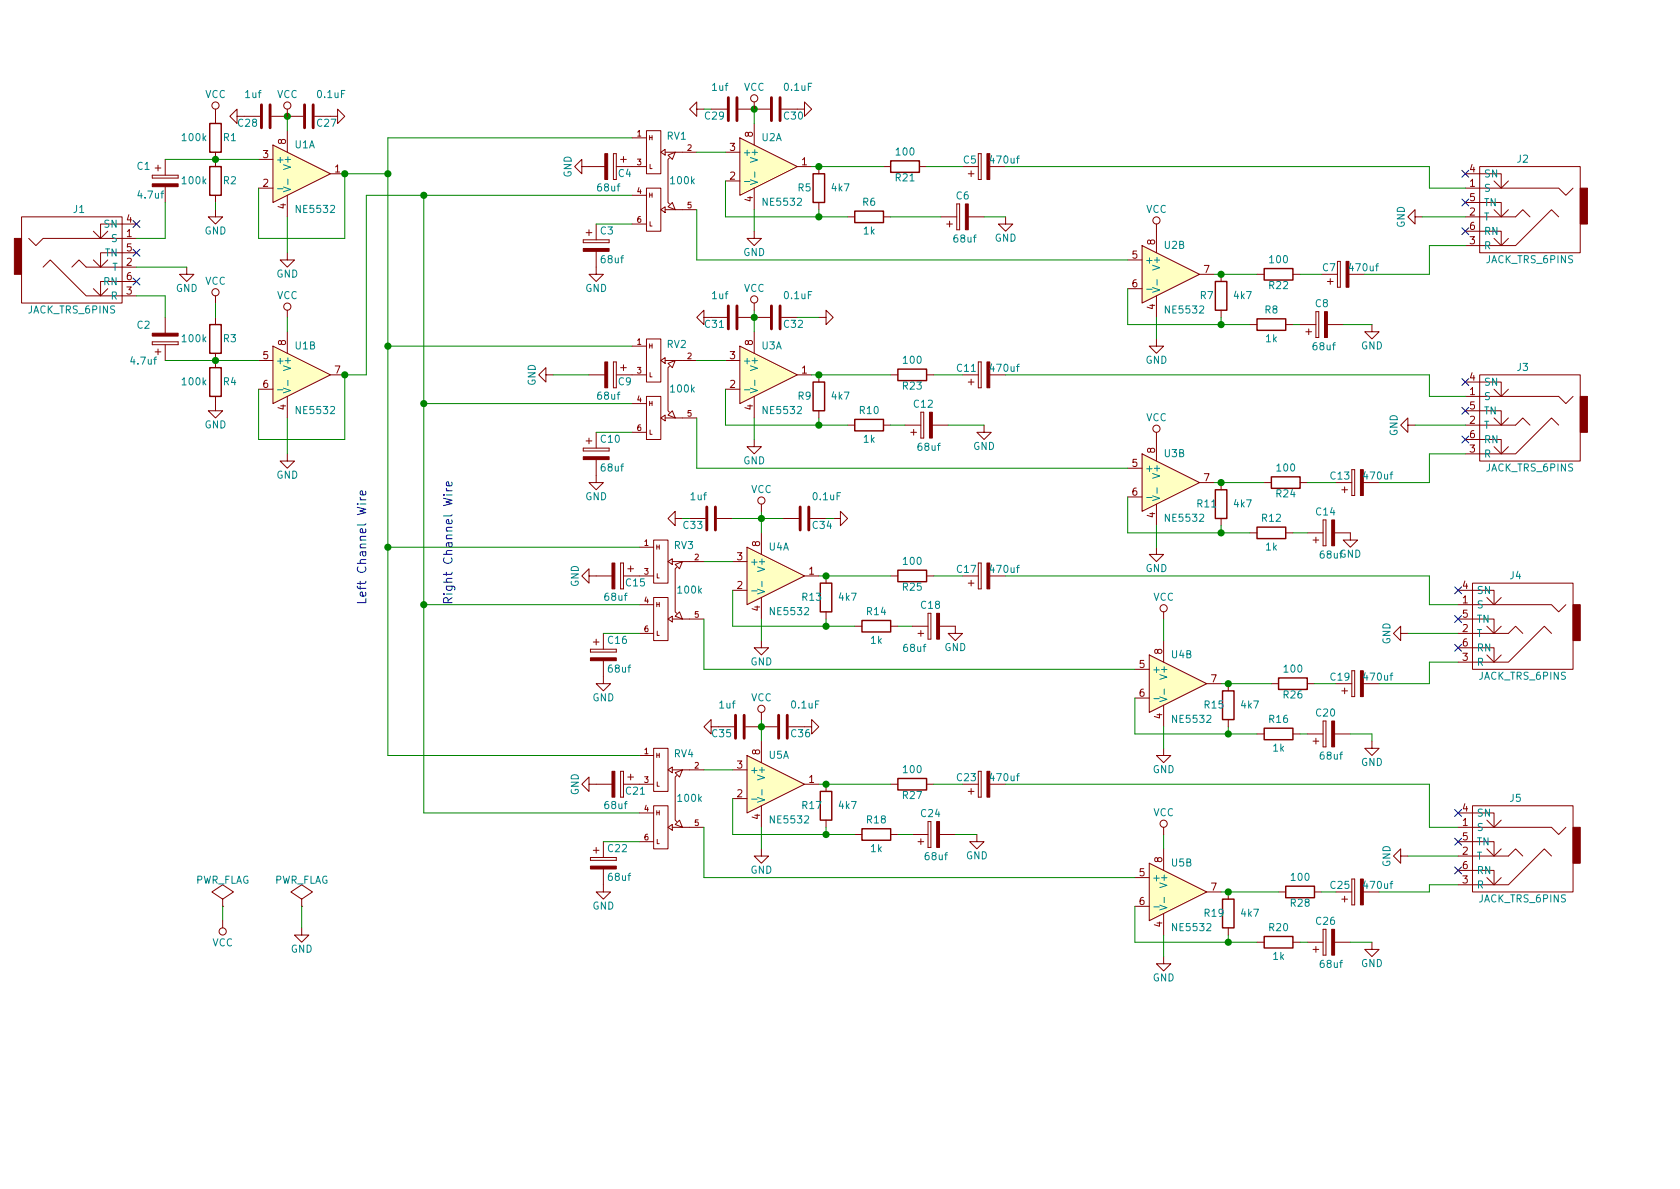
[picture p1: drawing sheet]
<svg xmlns="http://www.w3.org/2000/svg" width="297mm" height="210mm" viewBox="0 0 297 210" stroke-linecap="round" stroke-linejoin="round" font-family="sans-serif">
<g fill="none" stroke="#840000" stroke-width=".18">
<path d="M38.1 19.3v2.5M50.8 19.3v1.3M123.2 19.3v-1.3l-1.3 1.3 1.3 1.3v-1.3h1.3M125.7 19.3h2.8M130.6 19.3h5.5M133.3 18v1.3M141 19.3h1.2v-1.3l1.3 1.3-1.3 1.3v-1.3M3.8 38.3h17.8v15.3h-17.8zM24.1 39.6h-6.3v2.6M26.9 31v.5zM26.9 31.5h4.6zM26.9 31h4.6z"/>
<path d="M27.4 29.7h1M27.9 29.2v1M29.2 28.2v2.8M29.2 33v2.8M31.5 31v.5zM38.1 37.1v1.2h1.3l-1.3 1.3-1.3-1.3h1.3M38.1 26.9v2.6M38.1 34.5v1.3M41.9 20.6v-1.3l-1.3 1.3 1.3 1.2v-1.2h4.1M45.7 28.2h2.6M45.7 33.3h2.6M48 20.6h5.6"/>
<path d="M48.3 25.6l10.1 5.1-10.1 5.1zM50.8 23.1v3.8M50.8 34.5v3.8M58.4 20.6h1.3v-1.3l1.3 1.3-1.3 1.2v-1.2M58.4 30.7h2.6M102.9 29.5v-1.3l-1.3 1.3 1.3 1.2v-1.2h4M105.4 39.6v2.8M108.5 27.2h.5zM108.5 27.2v4.5zM108.5 31.7h.5zM109 27.2v4.5zM109.7 28.2h1"/>
<path d="M110.2 27.7v1M111.8 24.4h2.5M111.8 29.5h2.5M111.8 34.5h2.5M111.8 39.6h2.5M113 25.6h.1M114.3 33.3h2.5v7.6h-2.5zM114.3 23.1h2.5v7.6h-2.5zM116.8 37.1l.8-.5v1zM116.8 26.9l.8-.5v1zM117.6 26.9h5.6M117.6 37.1h5.6"/>
<path d="M118.1 36.6l.8-.8 .5 1.3zM118.1 27.4l1.3-.5-.5 1.3zM118.4 27.9l-.3 .3v7.6l.3 .3M128.3 26.9h2.5M128.3 32h2.5M130.8 24.4l10.2 5.1-10.2 5zM133.3 21.8v3.8M133.3 33.3v3.8M141 29.5h2.5M144.8 29.5v1.2M144.8 35.8v1.3M149.9 38.3h1.2"/>
<path d="M156.2 29.5h1.3M156.2 38.3h1.3M162.6 29.5h1.2M166.4 38.3h2.8M167.4 39.6h1M167.9 39.1v1M169.2 36.1v4.5zM169.2 36.1h.5zM169.7 36.1v4.5zM171.2 30.7h1M171.2 38.3h2.8M171.7 30.2v1"/>
<path d="M173 31.7h.5zM173 27.2v4.5zM173 27.2h.5zM173.5 27.2v4.5zM177.8 38.3v1.3h1.3l-1.3 1.3-1.3-1.3h1.3M204.5 39.6v5.1M250.2 38.3v-1.2l-1.3 1.2 1.3 1.3v-1.3h1.3M259.1 35.8h6.3v2.5M259.1 30.7h6.3v2.6M259.1 33.3h16.5l1.3 1.2 1.2-1.2M259.1 38.3h8.9l1.2-1.2 1.3 1.2M261.6 29.5h17.8v15.2h-17.8z"/>
<path d="M264.2 37.1l1.2 1.2 1.3-1.2M264.2 32l1.2 1.3 1.3-1.3M275.6 38.3l-1.3-1.2-6.3 6.3h-8.9M5.1 42.2l1.2 1.2 1.3-1.2h16.5M7.6 47.2l1.3-1.2 6.3 6.3h8.9M12.7 47.2l1.3-1.2 1.2 1.2h8.9M16.5 51l1.3 1.3 1.2-1.3M16.5 46l1.3 1.2 1.2-1.2M16.5 40.9l1.3 1.3 1.2-1.3M24.1 49.8h-6.3v2.5M24.1 44.7h-6.3v2.5M29.2 56.1v2.8"/>
<path d="M33 47.2v1.3h1.3l-1.3 1.3-1.3-1.3h1.3M38.1 52.3v1.3M38.1 56.1v1.3M50.8 44.7v1.3h1.3l-1.3 1.2-1.3-1.2h1.3M50.8 54.9v1.2M50.8 58.7v3.8M103.1 42.4v.5zM103.1 42.9h4.6zM103.1 42.4h4.6zM103.6 41.1h1M104.1 40.6v1.1M105.4 44.4v4.1h1.3l-1.3 1.3-1.3-1.3h1.3"/>
<path d="M107.7 42.4v.5zM114.3 59.9h2.5v7.7h-2.5zM124.5 56.1v-1.2l-1.3 1.2 1.3 1.3v-1.3h4M130.6 56.1h5.5M133.3 40.9v1.3h1.3l-1.3 1.2-1.2-1.2h1.2M133.3 53.6v1.3M133.3 58.7v3.8M144.8 56.1h1.2v-1.2l1.3 1.2-1.3 1.3v-1.3M169.2 40.6h.5zM199.4 46h2.5M199.4 51h2.5M201.9 43.4l10.2 5.1-10.2 5.1z"/>
<path d="M204.5 59.9v1.3h1.2l-1.2 1.3-1.3-1.3h1.3M204.5 52.3v3.8M212.1 48.5h2.5M215.9 48.5v1.3M215.9 54.9v1.2M221 57.4h1.2M222.2 48.5h1.3M227.3 57.4h1.3M228.6 48.5h1.3M229.9 57.4h2.8M230.9 58.7h1M231.4 58.2v1"/>
<path d="M232.7 59.7h.5zM232.7 55.1v4.6zM232.7 55.1h.5zM233.2 55.1v4.6zM234.7 57.4h2.8M234.7 49.8h1M235.2 49.3v1M236.5 50.8h.5zM236.5 46.2v4.6zM236.5 46.2h.5zM237 46.2v4.6zM242.6 57.4v1.3h1.2l-1.2 1.2-1.3-1.2h1.3"/>
<path d="M259.1 40.9h6.3v2.5M264.2 42.2l1.2 1.2 1.3-1.2M26.9 60.4v.6zM26.9 60.4h4.6zM26.9 61h4.6zM27.4 62.2h1M27.9 61.7v1M29.2 61v2.7M31.5 60.4v.6zM38.1 70.1v2.5h1.3l-1.3 1.3-1.3-1.3h1.3M38.1 62.5v2.5M45.7 63.7h2.6"/>
<path d="M45.7 68.8h2.6M48.3 61.2l10.1 5.1-10.1 5.1zM50.8 70.1v3.8M58.4 66.3h2.6M96.5 66.3v-1.3l-1.3 1.3 1.3 1.3v-1.3h1.3M103.1 79.2v.6zM103.1 79.8h4.6zM103.1 79.2h4.6zM103.6 78h1M104.1 77.5v1M104.1 66.3h2.8M105.4 76.4v2.8"/>
<path d="M107.7 79.2v.6zM108.5 64h.5zM108.5 64v4.6zM108.5 68.6h.5zM109 64v4.6zM109.7 65h1M110.2 64.5v1M111.8 66.3h2.5M111.8 61.2h2.5M111.8 71.4h2.5M111.8 76.4h2.5M113 62.5h.1"/>
<path d="M114.3 70.1h2.5v7.6h-2.5zM116.8 73.9l.8-.5v1zM116.8 63.7l.8-.5v1.1zM117.6 63.7h5.6M117.6 73.9h5.6M118.1 73.4l.8-.8 .5 1.3zM118.1 64.3l1.3-.6-.5 1.3zM118.4 64.8l-.3 .2v7.6l.3 .3M128.3 63.7h2.5M128.3 68.8h2.5M130.8 61.2l10.2 5.1-10.2 5.1zM133.3 77.7v1.3h1.3l-1.3 1.3-1.2-1.3h1.2"/>
<path d="M133.3 70.1v3.8M141 66.3h2.5M144.8 66.3v1.3M144.8 72.6v1.3M149.9 75.2h1.2M156.2 75.2h1.3M157.5 66.3h1.2M160 75.2h2.8M161 76.4h1.1M161.5 75.9v1.1M162.8 77.5h.5zM162.8 72.9v4.6z"/>
<path d="M162.8 72.9h.5zM163.3 72.9v4.6zM163.8 66.3h1.3M164.8 75.2h2.8M170.2 66.3h2.8M171.2 67.6h1M171.7 67.1v1M173 68.6h.5zM173 64v4.6zM173 64h.5zM173.5 64v4.6zM174 75.2v1.2h1.3l-1.3 1.3-1.3-1.3h1.3"/>
<path d="M204.5 76.4v5.1M248.9 75.2v-1.3l-1.3 1.3 1.3 1.2v-1.2h1.3M259.1 77.7h6.3v2.6M259.1 72.6h6.3v2.6M259.1 67.6h6.3v2.5M259.1 70.1h16.5l1.3 1.3 1.2-1.3M259.1 75.2h8.9l1.2-1.3 1.3 1.3M261.6 66.3h17.8v15.2h-17.8zM264.2 79l1.2 1.3 1.3-1.3M264.2 73.9l1.2 1.3 1.3-1.3M264.2 68.8l1.2 1.3 1.3-1.3M275.6 75.2l-1.3-1.3-6.3 6.4h-8.9"/>
<path d="M50.8 80.3v1.2h1.3l-1.3 1.3-1.3-1.3h1.3M105.4 81.3v4h1.3l-1.3 1.3-1.3-1.3h1.3M109.7 99.6h.5zM109.7 99.6v4.5zM110.2 99.6v4.5zM113 96.8h2.6M114.3 98h.1M115.6 95.5h2.5v7.6h-2.5zM118.1 99.3l.8-.5v1zM118.9 99.3h5.6M119.4 99.8l1.2-.5-.5 1.3zM119.4 91.7v-1.3l-1.3 1.3 1.3 1.3v-1.3h1.2"/>
<path d="M121.9 91.7h2.8M126.7 91.7h2.8M129.5 99.3h2.6M132.1 96.8l10.1 5-10.1 5.1zM134.6 89.1v1.3M134.6 94.2v3.8M138.4 91.7h2.8M147.3 91.7h1.3v-1.3l1.3 1.3-1.3 1.3v-1.3M173 99.6v4.5zM173 99.6h.5zM173.5 99.6v4.5zM199.4 82.8h2.5"/>
<path d="M199.4 87.9h2.5M201.9 80.3l10.2 5-10.2 5.1zM204.5 96.8v1.2h1.2l-1.2 1.3-1.3-1.3h1.3M204.5 89.1v3.9M212.1 85.3h2.5M215.9 85.3v1.3M215.9 91.7v1.3M221 94.2h1.2M223.5 85.3h1.3M227.3 94.2h1.3M229.9 85.3h1.2M231.1 94.2h2.8"/>
<path d="M232.2 95.5h1M232.7 95v1M233.9 96.5h.5zM233.9 91.9v4.6zM233.9 91.9h.5zM234.4 91.9v4.6zM236 94.2h2.8v1.3h1.2l-1.2 1.3-1.3-1.3h1.3M237.2 86.6h1.1M237.7 86.1v1M239 87.6h.5zM239 83.1v4.5zM239 83.1h.5z"/>
<path d="M239.5 83.1v4.5zM104.1 101.8v-1.2l-1.2 1.2 1.2 1.3v-1.3h4.1M104.4 114.8v.5zM104.4 115.3h4.6zM104.4 114.8h4.6zM104.9 113.5h1M105.4 113v1M106.7 116.8v4.1h1.2l-1.2 1.3-1.3-1.3h1.3M106.7 112v2.8M109 114.8v.5zM109.7 104.1h.5zM111 100.6h1"/>
<path d="M111.5 100.1v1M113 101.8h2.6M113 106.9h2.6M113 112h2.6M115.6 105.7h2.5v7.6h-2.5zM118.1 109.5l.8-.5v1zM118.9 109.5h5.6M119.4 109l.7-.8 .5 1.3zM119.6 100.3l-.2 .3v7.6l.2 .3M129.5 104.4h2.6M134.6 113.3v1.2h1.3l-1.3 1.3-1.3-1.3h1.3M134.6 105.7v3.8"/>
<path d="M142.2 101.8h2.6M146 101.8v1.3M146 108.2v1.3M151.1 110.7h1.3M157.5 101.8h1.2M157.5 110.7h1.2M161.3 110.7h2.8M162.3 112h1M162.8 111.5v1M163.8 101.8h1.3M164.1 113h.5zM164.1 108.5v4.5z"/>
<path d="M164.1 108.5h.5zM164.6 108.5v4.5zM166.1 110.7h2.8v1.3h1.3l-1.3 1.3-1.3-1.3h1.3M171.2 103.1h1M171.7 102.6v1M173 104.1h.5zM200.7 118.4h2.5M203.2 115.8l10.2 5.1-10.2 5.1zM205.7 108.2v1.3M205.7 113.3v3.8M239 118.6v4.6zM239 118.6h.5z"/>
<path d="M239.5 118.6v4.6zM247.6 112v-1.3l-1.2 1.3 1.2 1.3v-1.3h1.3M257.8 114.5h6.4v2.6M257.8 109.5h6.4v2.5M257.8 104.4h6.4v2.5M257.8 106.9h16.5l1.3 1.3 1.3-1.3M257.8 112h8.9l1.3-1.3 1.2 1.3M260.3 103.1h17.8v15.3h-17.8zM262.9 115.8l1.3 1.3 1.2-1.3M262.9 110.7l1.3 1.3 1.2-1.3M262.9 105.7l1.3 1.2 1.2-1.2M274.3 112l-1.3-1.3-6.3 6.4h-8.9"/>
<path d="M104.1 138.7v-1.3l-1.2 1.3 1.2 1.2v-1.2h4.1M109.7 136.4h.5zM109.7 136.4v4.6zM110.2 136.4v4.6zM111 137.4h1M111.5 136.9v1M113 133.6h2.6M113 138.7h2.6M114.3 134.9h.1M115.6 132.3h2.5v7.6h-2.5zM118.1 136.1l.8-.5v1zM118.9 136.1h5.6"/>
<path d="M119.4 136.6l1.2-.5-.5 1.3zM119.6 137.2l-.2 .2v7.6l.2 .3M125.7 128.5v-1.3l-1.2 1.3 1.2 1.3v-1.3h4.1M129.5 136.1h2.6M131.8 128.5h5.6M132.1 133.6l10.1 5.1-10.1 5.1zM134.6 126v1.2M134.6 131.1v3.8M142.2 128.5h1.3v-1.3l1.3 1.3-1.3 1.3v-1.3M142.2 138.7h2.6M146 138.7v1.2M157.5 138.7h1.2"/>
<path d="M163.8 138.7h1.3M171.2 139.9h1M171.7 139.4v1.1M173 136.4v4.6zM173 136.4h.5zM173.5 136.4v4.6zM200.7 123.4h2.5M205.7 132.3v1.3h1.3l-1.3 1.3-1.2-1.3h1.2M205.7 124.7v3.8M213.4 120.9h2.5M217.2 120.9v1.3M217.2 127.2v1.3"/>
<path d="M222.2 129.8h1.3M224.8 120.9h1.3M228.6 129.8h1.3M231.1 129.8h2.8M231.1 120.9h1.3M232.2 131.1h1M232.7 130.6v1M233.9 132.1h.5zM233.9 127.5v4.6zM233.9 127.5h.5zM234.4 127.5v4.6zM236 129.8h2.8"/>
<path d="M237.2 122.2h1.1M237.7 121.7v1M239 123.2h.5zM242.6 131.1v1.2h1.2l-1.2 1.3-1.3-1.3h1.3M39.4 159l1.9-1.3-1.9-1.2-1.9 1.2 1.9 1.3v1.3M53.3 159l1.9-1.3-1.9-1.2-1.9 1.2 1.9 1.3v1.3M104.4 151.6v.5zM104.4 152.1h4.6zM104.4 151.6h4.6zM104.9 150.4h1M105.4 149.9v1M106.7 153.7v4h1.2l-1.2 1.3-1.3-1.3h1.3"/>
<path d="M106.7 148.8v2.8M109 151.6v.5zM109.7 141h.5zM113 143.8h2.6M113 148.8h2.6M115.6 142.5h2.5v7.6h-2.5zM118.1 146.3l.8-.5v1zM118.9 146.3h5.6M119.4 145.8l.7-.8 .5 1.3zM129.5 141.2h2.6M134.6 150.1v1.3h1.3l-1.3 1.2-1.3-1.2h1.3M134.6 142.5v3.8"/>
<path d="M146 145v1.3M151.1 147.6h1.3M157.5 147.6h1.2M161.3 147.6h2.8M162.3 148.8h1M162.8 148.3v1M164.1 149.9h.5zM164.1 145.3v4.6zM164.1 145.3h.5zM164.6 145.3v4.6zM166.1 147.6h2.8M172.7 147.6v1.2h1.3l-1.3 1.3-1.3-1.3h1.3"/>
<path d="M173 141h.5zM200.7 155.2h2.5M203.2 152.6l10.2 5.1-10.2 5.1zM205.7 146.3v1.3M205.7 150.1v3.8M213.4 157.7h2.5M217.2 157.7v1.3M226.1 157.7h1.2M232.4 157.7h1.3M237.2 159h1.1M237.7 158.5v1M239 155.4v4.6z"/>
<path d="M239 155.4h.5zM239.5 155.4v4.6zM247.6 151.4v-1.3l-1.2 1.3 1.2 1.2v-1.2h1.3M257.8 153.9h6.4v2.6M257.8 148.8h6.4v2.6M257.8 143.8h6.4v2.5M257.8 146.3h16.5l1.3 1.3 1.3-1.3M257.8 151.4h8.9l1.3-1.3 1.2 1.3M260.3 142.5h17.8v15.2h-17.8zM262.9 155.2l1.3 1.3 1.2-1.3M262.9 150.1l1.3 1.3 1.2-1.3M262.9 145l1.3 1.3 1.2-1.3"/>
<path d="M274.3 151.4l-1.3-1.3-6.3 6.4h-8.9M39.4 160.3h.1M39.4 162.8v1.3M53.3 160.3h.1M53.3 164.1v1.2h1.3l-1.3 1.3-1.2-1.3h1.2M200.7 160.3h2.5M205.7 169.2v1.2h1.3l-1.3 1.3-1.2-1.3h1.2M205.7 161.5v3.8M217.2 164.1v1.2M222.2 166.6h1.3M228.6 166.6h1.3M231.1 166.6h2.8"/>
<path d="M232.2 167.9h1M232.7 167.4v1M233.9 168.9h.5zM233.9 164.3v4.6zM233.9 164.3h.5zM234.4 164.3v4.6zM236 166.6h2.8M239 160h.5zM242.6 166.6v1.3h1.2l-1.2 1.3-1.3-1.3h1.3"/>
<circle cx="38.1" cy="18.7" r=".63"/>
<circle cx="50.8" cy="18.7" r=".63"/>
<circle cx="133.3" cy="17.4" r=".63"/>
<circle cx="204.5" cy="39" r=".63"/>
<circle cx="38.1" cy="51.7" r=".63"/>
<circle cx="50.8" cy="54.2" r=".63"/>
<circle cx="133.3" cy="53" r=".63"/>
<circle cx="204.5" cy="75.8" r=".63"/>
<circle cx="134.6" cy="88.5" r=".63"/>
<circle cx="205.7" cy="107.6" r=".63"/>
<circle cx="134.6" cy="125.3" r=".63"/>
<circle cx="205.7" cy="145.7" r=".63"/>
<circle cx="39.4" cy="164.7" r=".63"/>
</g>
<g fill="#840000" stroke="#840000" stroke-width=".18">
<path d="M26.9 32.5h4.6v.5h-4.6z"/>
<path d="M26.9 58.9h4.6v.5h-4.6z"/>
<path d="M106.9 27.2h.5v4.5h-.5z"/>
<path d="M103.1 43.9h4.6v.5h-4.6z"/>
<path d="M170.7 36.1h.5v4.5h-.5z"/>
<path d="M174.5 27.2h.5v4.5h-.5z"/>
<path d="M234.2 55.1h.5v4.6h-.5z"/>
<path d="M238 46.2h.5v4.6h-.5z"/>
<path d="M106.9 64h.5v4.6h-.5z"/>
<path d="M103.1 80.8h4.6v.5h-4.6z"/>
<path d="M164.3 72.9h.5v4.6h-.5z"/>
<path d="M174.5 64h.5v4.6h-.5z"/>
<path d="M235.5 91.9h.5v4.6h-.5z"/>
<path d="M240.5 83.1h.5v4.5h-.5z"/>
<path d="M108.2 99.6h.5v4.5h-.5z"/>
<path d="M104.4 116.3h4.6v.5h-4.6z"/>
<path d="M165.6 108.5h.5v4.5h-.5z"/>
<path d="M174.5 99.6h.5v4.5h-.5z"/>
<path d="M235.5 127.5h.5v4.6h-.5z"/>
<path d="M240.5 118.6h.5v4.6h-.5z"/>
<path d="M108.2 136.4h.5v4.6h-.5z"/>
<path d="M104.4 153.2h4.6v.5h-4.6z"/>
<path d="M165.6 145.3h.5v4.6h-.5z"/>
<path d="M174.5 136.4h.5v4.6h-.5z"/>
<path d="M235.5 164.3h.5v4.6h-.5z"/>
<path d="M240.5 155.4h.5v4.6h-.5z"/>
<path d="M279.4 33.3h1.3v6.3h-1.3z"/>
<path d="M279.4 70.1h1.3v6.3h-1.3z"/>
<path d="M278.1 106.9h1.3v6.4h-1.3z"/>
<path d="M278.1 146.3h1.3v6.3h-1.3z"/>
<path d="M2.5 42.2h1.3v6.3h-1.3z"/>
</g>
<g fill="none" stroke="#840000" stroke-width=".25">
<path d="M37.1 21.8h2v5.1h-2zM37.1 29.5h2v5h-2zM143.8 30.7h2v5.1h-2zM151.1 37.3h5.1v2.1h-5.1zM157.5 28.4h5.1v2.1h-5.1zM37.1 57.4h2v5.1h-2zM214.9 49.8h2v5.1h-2zM222.2 56.4h5.1v2h-5.1zM223.5 47.5h5.1v2h-5.1zM37.1 65h2v5.1h-2zM143.8 67.6h2v5h-2zM151.1 74.2h5.1v2h-5.1z"/>
<path d="M158.7 65.3h5.1v2h-5.1zM214.9 86.6h2v5.1h-2zM222.2 93.2h5.1v2h-5.1zM224.8 84.3h5.1v2.1h-5.1zM145 103.1h2.1v5.1h-2.1zM152.4 109.7h5.1v2.1h-5.1zM158.7 100.8h5.1v2.1h-5.1zM226.1 119.9h5v2h-5zM145 139.9h2.1v5.1h-2.1zM158.7 137.7h5.1v2h-5.1zM216.2 122.2h2v5h-2zM223.5 128.8h5.1v2h-5.1z"/>
<path d="M152.4 146.6h5.1v2h-5.1zM216.2 159h2v5.1h-2zM227.3 156.7h5.1v2h-5.1zM223.5 165.6h5.1v2h-5.1z"/>
</g>
<path d="M63.2 89.1h.1M63.7 88l.1 .2 .2 .2M63.7 89.1h1M63.7 88.4h1M64.6 86.9l.1 .4-.2 .2-.7-.1v-.5l.2-.1 .2 .7M78.4 87.5h.2M78.9 86.4l.1 .2 .2 .2M78.9 87.5h1M78.9 86.8h1M79.9 85.3v.4l-.2 .2-.7-.1v-.5l.3-.1 .1 .7" fill="none" stroke="#0000c2" stroke-width=".18"/>
<g fill="#ffffc2" stroke="#ffffc2" stroke-width=".18">
<path d="M130.8 24.4l10.2 5.1-10.2 5z"/>
<path d="M48.3 25.6l10.1 5.1-10.1 5.1z"/>
<path d="M48.3 61.2l10.1 5.1-10.1 5.1z"/>
<path d="M130.8 61.2l10.2 5.1-10.2 5.1z"/>
<path d="M201.9 43.4l10.2 5.1-10.2 5.1z"/>
<path d="M201.9 80.3l10.2 5-10.2 5.1z"/>
<path d="M132.1 96.8l10.1 5-10.1 5.1z"/>
<path d="M132.1 133.6l10.1 5.1-10.1 5.1z"/>
<path d="M203.2 152.6l10.2 5.1-10.2 5.1z"/>
<path d="M203.2 115.8l10.2 5.1-10.2 5.1z"/>
</g>
<g fill="none" stroke="#008484" stroke-width=".18">
<path d="M49.1 33.4h.9M50.1 33.1l1.3 .4-1.3 .4M50.9 31.7v.9M131.6 32.1h1M132.7 31.8l1.2 .4-1.2 .4M133.5 30.4v1M202.7 51.1h1M203.8 50.8l1.3 .5-1.3 .4M204.6 49.4v1M49.1 68.9h.9M50.1 68.6l1.3 .5-1.3 .4M50.9 67.2v1"/>
<path d="M131.6 68.9h1M132.7 68.6l1.2 .5-1.2 .4M133.5 67.2v1M202.7 88h1M203.8 87.7l1.3 .4-1.3 .4M204.6 86.3v.9M132.9 104.5h1M133.9 104.2l1.3 .4-1.3 .4M134.7 102.8v1M134.7 139.6v1M204 123.5h1M205.1 123.2l1.2 .5-1.2 .4"/>
<path d="M205.8 121.8v1M132.9 141.3h1M133.9 141l1.3 .4-1.3 .5M205.8 158.7v.9M204 160.4h1M205.1 160.1l1.2 .4-1.2 .4"/>
</g>
<g fill="none" stroke="#840000" stroke-width=".51">
<path d="M46.2 18.5v4.1M47.8 18.5v4.1M53.8 18.5v4.1M55.4 18.5v4.1M128.8 17.3v4M130.3 17.3v4M136.4 17.3v4M137.9 17.3v4M128.8 54.1v4.1M130.3 54.1v4.1M136.4 54.1v4.1M137.9 54.1v4.1"/>
<path d="M125 89.7v4M126.5 89.7v4M141.5 89.7v4M143 89.7v4M130 126.5v4.1M131.6 126.5v4.1M137.7 126.5v4.1M139.2 126.5v4.1"/>
</g>
<g fill="none" stroke="#000084" stroke-width=".18">
<path d="M23.5 39l1.2 1.2M24.7 39l-1.2 1.2M258.5 35.2l1.2 1.2M258.5 30.1l1.2 1.2M259.7 35.2l-1.2 1.2M259.7 30.1l-1.2 1.2M23.5 44.1l1.2 1.2M23.5 49.2l1.2 1.2M24.7 44.1l-1.2 1.2M24.7 49.2l-1.2 1.2M258.5 40.3l1.2 1.2M259.7 40.3l-1.2 1.2"/>
<path d="M258.5 66.9l1.2 1.3M258.5 72l1.2 1.2M258.5 77.1l1.2 1.2M259.7 66.9l-1.2 1.3M259.7 72l-1.2 1.2M259.7 77.1l-1.2 1.2M257.2 103.8l1.2 1.2M257.2 108.9l1.2 1.2M257.2 113.9l1.2 1.3M258.4 103.8l-1.2 1.2M258.4 108.9l-1.2 1.2M258.4 113.9l-1.2 1.3"/>
<path d="M257.2 143.1l1.2 1.3M257.2 148.2l1.2 1.2M257.2 153.3l1.2 1.2M258.4 143.1l-1.2 1.3M258.4 148.2l-1.2 1.2M258.4 153.3l-1.2 1.2"/>
</g>
<g fill="none" stroke="#008400" stroke-width=".18">
<path d="M133.3 19.3v2.5M29.2 35.8v6.4h-5.1M29.2 28.2h16.5M38.1 35.8v1.3M50.8 20.6v2.5M50.8 38.3v6.4M68.6 30.7h-7.6v11.5h-15.3v-8.9M74.9 34.5v109.3h38.1M105.4 39.6h6.4M111.8 34.5h-47v31.8h-3.8v11.4h-15.3v-8.9M111.8 24.4h-43.2v109.2h44.4M123.2 26.9h5.1"/>
<path d="M123.2 37.1v8.9h76.2M128.3 32v6.3h21.6M133.3 37.1v3.8M143.5 29.5h12.7M144.8 37.1v1.2M157.5 38.3h8.9M163.8 29.5h6.4M174 38.3h3.8M177.8 29.5h74.9v3.8h6.4M251.5 38.3h7.6M24.1 52.3h5.1v3.8M24.1 47.2h8.9"/>
<path d="M38.1 53.6v2.5M50.8 56.1v2.6M133.3 54.9v3.8M141 56.1h3.8M199.4 51v6.4h21.6M204.5 56.1v3.8M214.6 48.5h7.6M215.9 56.1v1.3M228.6 57.4h1.3M229.9 48.5h3.8M237.5 57.4h5.1M259.1 43.4h-6.4v5.1h-11.4"/>
<path d="M29.2 63.7h16.5M50.8 73.9v6.4M68.6 61.2h43.2M74.9 71.4h36.9M97.8 66.3h6.3M105.4 76.4h6.4M123.2 63.7h5.1M123.2 73.9v8.9h76.2M128.3 68.8v6.4h21.6M133.3 73.9v3.8M143.5 66.3h14M144.8 73.9v1.3"/>
<path d="M157.5 75.2h2.5M165.1 66.3h5.1M167.6 75.2h6.4M177.8 66.3h74.9v3.8h6.4M250.2 75.2h8.9M68.6 96.8h44.4M124.5 99.3h5M129.5 91.7h8.9M134.6 90.4v3.8M199.4 87.9v6.3h21.6M204.5 93v3.8M214.6 85.3h8.9"/>
<path d="M215.9 93v1.2M228.6 94.2h2.5M231.1 85.3h5.1M259.1 80.3h-6.4v5h-8.9M74.9 106.9h38.1M106.7 112h6.3M124.5 109.5v8.9h76.2M129.5 104.4v6.3h21.6M134.6 109.5v3.8M144.8 101.8h12.7M146 109.5v1.2M158.7 110.7h2.6"/>
<path d="M165.1 101.8h5.1M177.8 101.8h74.9v5.1h5.1M205.7 109.5v3.8M248.9 112h8.9M257.8 117.1h-5.1v3.8h-8.9M124.5 136.1h5M134.6 127.2v3.9M144.8 138.7h12.7M165.1 138.7h5.1M177.8 138.7h74.9v7.6h5.1M200.7 123.4v6.4h21.5M205.7 128.5v3.8"/>
<path d="M215.9 120.9h8.9M217.2 128.5v1.3M229.9 129.8h1.2M232.4 120.9h3.8M238.8 129.8h3.8v1.3M106.7 148.8h6.3M124.5 146.3v8.9h76.2M129.5 141.2v6.4h21.6M134.6 146.3v3.8M146 146.3v1.3M158.7 147.6h2.6M168.9 147.6h3.8"/>
<path d="M205.7 147.6v2.5M215.9 157.7h10.2M233.7 157.7h2.5M248.9 151.4h8.9M257.8 156.5h-5.1v1.2h-8.9M39.4 160.3v2.5M53.3 160.3v3.8M200.7 160.3v6.3h21.5M205.7 165.3v3.9M217.2 165.3v1.3M229.9 166.6h1.2M238.8 166.6h3.8"/>
</g>
<g fill="#008400" stroke="#008400" stroke-width=".25">
<circle cx="38.1" cy="28.2" r=".51"/>
<circle cx="38.1" cy="63.7" r=".51"/>
<circle cx="61" cy="30.7" r=".51"/>
<circle cx="61" cy="66.3" r=".51"/>
<circle cx="68.6" cy="30.7" r=".51"/>
<circle cx="74.9" cy="34.5" r=".51"/>
<circle cx="144.8" cy="29.5" r=".51"/>
<circle cx="144.8" cy="38.3" r=".51"/>
<circle cx="215.9" cy="48.5" r=".51"/>
<circle cx="215.9" cy="57.4" r=".51"/>
<circle cx="144.8" cy="66.3" r=".51"/>
<circle cx="144.8" cy="75.2" r=".51"/>
<circle cx="215.9" cy="85.3" r=".51"/>
<circle cx="215.9" cy="94.2" r=".51"/>
<circle cx="68.6" cy="61.2" r=".51"/>
<circle cx="74.9" cy="71.4" r=".51"/>
<circle cx="146.1" cy="101.8" r=".51"/>
<circle cx="146.1" cy="110.7" r=".51"/>
<circle cx="217.2" cy="120.9" r=".51"/>
<circle cx="217.2" cy="129.8" r=".51"/>
<circle cx="146.1" cy="138.7" r=".51"/>
<circle cx="146.1" cy="147.6" r=".51"/>
<circle cx="217.2" cy="157.7" r=".51"/>
<circle cx="217.2" cy="166.6" r=".51"/>
<circle cx="68.6" cy="96.8" r=".51"/>
<circle cx="74.9" cy="106.9" r=".51"/>
<circle cx="50.8" cy="20.6" r=".51"/>
<circle cx="133.4" cy="19.3" r=".51"/>
<circle cx="133.4" cy="56.1" r=".51"/>
<circle cx="134.6" cy="128.5" r=".51"/>
<circle cx="134.6" cy="91.7" r=".51"/>
</g>
<g font-size="2.1" fill="#0000c2">
<text x="64.8" y="106.9" transform="rotate(-90 64.8 106.9)">Left Channel Wire</text>
<text x="80" y="106.9" transform="rotate(-90 80 106.9)">Right Channel Wire</text>
</g>
<g font-size="1.8" fill="#008484">
<text x="36.2" y="17.3">VCC</text>
<text x="43.4" y="17.3">1uf</text>
<text x="48.9" y="17.3">VCC</text>
<text x="56.2" y="17.3">0.1uF</text>
<text x="126" y="16">1uf</text>
<text x="131.5" y="16">VCC</text>
<text x="138.8" y="16">0.1uF</text>
<text x="42.1" y="22.4">C28</text>
<text x="56.1" y="22.4">C27</text>
<text x="138.7" y="21.1">C30</text>
<text x="32.3" y="24.9">100k</text>
<text x="39.5" y="24.9">R1</text>
<text x="48.8" y="28.8">+</text>
<text x="51.4" y="29.6" transform="rotate(-90 51.4 29.6)">V+</text>
<text x="52.1" y="26.2">U1A</text>
<text x="117.9" y="24.7">RV1</text>
<text x="131.3" y="27.6">+</text>
<text x="134" y="28.4" transform="rotate(-90 134 28.4)">V+</text>
<text x="134.7" y="24.9">U2A</text>
<text x="158.5" y="27.5">100</text>
<text x="170.4" y="28.9">C5</text>
<text x="175.3" y="28.9">470uf</text>
<text x="268.3" y="28.7">J2</text>
<text x="24.3" y="30">C1</text>
<text x="24.5" y="35.1">4.7uf</text>
<text x="32.3" y="32.6">100k</text>
<text x="39.5" y="32.6">R2</text>
<text x="101" y="31.4" transform="rotate(-90 101 31.4)">GND</text>
<text x="105.8" y="33.8">68uf</text>
<text x="109.3" y="31.3">C4</text>
<text x="118.7" y="32.6">100k</text>
<text x="141.1" y="33.8">R5</text>
<text x="147.1" y="33.8">4k7</text>
<text x="158.4" y="32">R21</text>
<text x="169.1" y="35.2">C6</text>
<text x="262.4" y="33.9">S</text>
<text x="262.4" y="31.4">SN</text>
<text x="13" y="37.6">J1</text>
<text x="18.4" y="40.3">SN</text>
<text x="36.1" y="41.4">GND</text>
<text x="52.5" y="37.6">NE5532</text>
<text x="106.2" y="41.4">C3</text>
<text x="135.1" y="36.4">NE5532</text>
<text x="152.6" y="36.4">R6</text>
<text x="152.7" y="41.4">1k</text>
<text x="202.6" y="37.6">VCC</text>
<text x="248.4" y="40.3" transform="rotate(-90 248.4 40.3)">GND</text>
<text x="262.4" y="39">T</text>
<text x="262.4" y="36.4">TN</text>
<text x="262.4" y="41.5">RN</text>
<text x="18.5" y="45.3">TN</text>
<text x="19.7" y="42.8">S</text>
<text x="19.7" y="47.9">T</text>
<text x="106.4" y="46.5">68uf</text>
<text x="131.4" y="45.3">GND</text>
<text x="168.8" y="42.9">68uf</text>
<text x="175.8" y="42.7">GND</text>
<text x="202.4" y="46.6">+</text>
<text x="205.1" y="47.4" transform="rotate(-90 205.1 47.4)">V+</text>
<text x="205.9" y="44">U2B</text>
<text x="224.6" y="46.5">100</text>
<text x="233.9" y="47.9">C7</text>
<text x="238.8" y="47.9">470uf</text>
<text x="262.4" y="44.1">R</text>
<text x="262.8" y="46.5">JACK_TRS_6PINS</text>
<text x="18.3" y="50.4">RN</text>
<text x="19.6" y="53">R</text>
<text x="31.1" y="51.6">GND</text>
<text x="36.2" y="50.3">VCC</text>
<text x="48.8" y="49.1">GND</text>
<text x="48.9" y="52.9">VCC</text>
<text x="103.5" y="51.6">GND</text>
<text x="126" y="52.9">1uf</text>
<text x="131.5" y="51.6">VCC</text>
<text x="138.8" y="52.9">0.1uF</text>
<text x="212.2" y="52.9">R7</text>
<text x="218.2" y="52.9">4k7</text>
<text x="224.4" y="51.1">R22</text>
<text x="5" y="55.4">JACK_TRS_6PINS</text>
<text x="24.3" y="58.1">C2</text>
<text x="124.7" y="58">C31</text>
<text x="138.7" y="58">C32</text>
<text x="206.2" y="55.4">NE5532</text>
<text x="223.7" y="55.4">R8</text>
<text x="232.6" y="54.3">C8</text>
<text x="23.3" y="64.5">4.7uf</text>
<text x="32.3" y="60.5">100k</text>
<text x="39.5" y="60.5">R3</text>
<text x="48.8" y="64.4">+</text>
<text x="51.4" y="65.2" transform="rotate(-90 51.4 65.2)">V+</text>
<text x="52.2" y="61.8">U1B</text>
<text x="117.9" y="61.5">RV2</text>
<text x="131.3" y="64.4">+</text>
<text x="134" y="65.2" transform="rotate(-90 134 65.2)">V+</text>
<text x="134.7" y="61.8">U3A</text>
<text x="159.8" y="64.3">100</text>
<text x="169.2" y="65.7">C11</text>
<text x="175.3" y="65.7">470uf</text>
<text x="202.5" y="64.3">GND</text>
<text x="223.8" y="60.5">1k</text>
<text x="232.3" y="61.9">68uf</text>
<text x="240.6" y="61.8">GND</text>
<text x="268.3" y="65.6">J3</text>
<text x="32.3" y="68.1">100k</text>
<text x="39.5" y="68.1">R4</text>
<text x="94.7" y="68.2" transform="rotate(-90 94.7 68.2)">GND</text>
<text x="105.8" y="70.7">68uf</text>
<text x="109.3" y="68.1">C9</text>
<text x="118.7" y="69.4">100k</text>
<text x="141.1" y="70.7">R9</text>
<text x="147.1" y="70.7">4k7</text>
<text x="159.7" y="68.9">R23</text>
<text x="262.4" y="70.7">S</text>
<text x="262.4" y="68.2">SN</text>
<text x="36.1" y="75.7">GND</text>
<text x="52.5" y="73.2">NE5532</text>
<text x="135.1" y="73.2">NE5532</text>
<text x="152" y="73.2">R10</text>
<text x="161.6" y="72.1">C12</text>
<text x="202.6" y="74.5">VCC</text>
<text x="247.1" y="77.1" transform="rotate(-90 247.1 77.1)">GND</text>
<text x="262.4" y="75.8">T</text>
<text x="262.4" y="73.3">TN</text>
<text x="106.3" y="78.3">C10</text>
<text x="106.4" y="83.4">68uf</text>
<text x="131.4" y="82.1">GND</text>
<text x="152.7" y="78.3">1k</text>
<text x="162.4" y="79.7">68uf</text>
<text x="172" y="79.5">GND</text>
<text x="202.4" y="83.4">+</text>
<text x="205.9" y="80.8">U3B</text>
<text x="225.9" y="83.4">100</text>
<text x="262.4" y="80.9">R</text>
<text x="262.4" y="78.4">RN</text>
<text x="262.8" y="83.4">JACK_TRS_6PINS</text>
<text x="48.8" y="84.6">GND</text>
<text x="103.5" y="88.4">GND</text>
<text x="122.1" y="88.4">1uf</text>
<text x="132.8" y="87.2">VCC</text>
<text x="143.8" y="88.4">0.1uF</text>
<text x="205.1" y="84.2" transform="rotate(-90 205.1 84.2)">V+</text>
<text x="211.7" y="89.7">R11</text>
<text x="218.2" y="89.7">4k7</text>
<text x="225.7" y="87.9">R24</text>
<text x="235.3" y="84.8">C13</text>
<text x="241.3" y="84.8">470uf</text>
<text x="206.2" y="92.2">NE5532</text>
<text x="223.2" y="92.2">R12</text>
<text x="232.7" y="91.1">C14</text>
<text x="119.2" y="97.1">RV3</text>
<text x="132.6" y="99.9">+</text>
<text x="135.3" y="100.8" transform="rotate(-90 135.3 100.8)">V+</text>
<text x="135.9" y="97.3">U4A</text>
<text x="159.8" y="99.9">100</text>
<text x="169.2" y="101.3">C17</text>
<text x="175.3" y="101.3">470uf</text>
<text x="202.5" y="101.1">GND</text>
<text x="223.8" y="97.3">1k</text>
<text x="233.5" y="98.7">68ufGND</text>
<text x="102.3" y="103.8" transform="rotate(-90 102.3 103.8)">GND</text>
<text x="107" y="106.2">68uf</text>
<text x="110.7" y="103.7">C15</text>
<text x="120" y="104.9">100k</text>
<text x="141.9" y="106.2">R13</text>
<text x="148.4" y="106.2">4k7</text>
<text x="159.7" y="104.4">R25</text>
<text x="162.9" y="107.6">C18</text>
<text x="203.9" y="106.2">VCC</text>
<text x="261.1" y="107.6">S</text>
<text x="261.1" y="105">SN</text>
<text x="267" y="102.4">J4</text>
<text x="107.5" y="113.8">C16</text>
<text x="136.3" y="108.8">NE5532</text>
<text x="153.3" y="108.8">R14</text>
<text x="154" y="113.8">1k</text>
<text x="245.8" y="114" transform="rotate(-90 245.8 114)">GND</text>
<text x="261.1" y="112.6">T</text>
<text x="261.1" y="110.1">TN</text>
<text x="107.7" y="118.9">68uf</text>
<text x="132.7" y="117.6">GND</text>
<text x="159.9" y="115.3">68uf</text>
<text x="167" y="115.1">GND</text>
<text x="203.7" y="119">+</text>
<text x="206.4" y="119.8" transform="rotate(-90 206.4 119.8)">V+</text>
<text x="207.2" y="116.4">U4B</text>
<text x="227.1" y="118.9">100</text>
<text x="261.1" y="117.7">R</text>
<text x="261.1" y="115.2">RN</text>
<text x="104.7" y="124">GND</text>
<text x="127.2" y="125.3">1uf</text>
<text x="132.8" y="124">VCC</text>
<text x="140" y="125.3">0.1uF</text>
<text x="213" y="125.3">R15</text>
<text x="219.5" y="125.3">4k7</text>
<text x="227" y="123.5">R26</text>
<text x="235.3" y="120.3">C19</text>
<text x="241.3" y="120.3">470uf</text>
<text x="261.5" y="120.2">JACK_TRS_6PINS</text>
<text x="126" y="130.3">C35</text>
<text x="139.9" y="130.3">C36</text>
<text x="207.5" y="127.8">NE5532</text>
<text x="224.4" y="127.8">R16</text>
<text x="232.7" y="126.7">C20</text>
<text x="119.2" y="133.9">RV4</text>
<text x="132.6" y="136.8">+</text>
<text x="135.3" y="137.6" transform="rotate(-90 135.3 137.6)">V+</text>
<text x="135.9" y="134.2">U5A</text>
<text x="159.8" y="136.7">100</text>
<text x="203.8" y="136.7">GND</text>
<text x="225.1" y="132.9">1k</text>
<text x="233.5" y="134.3">68uf</text>
<text x="240.6" y="135.4">GND</text>
<text x="102.3" y="140.6" transform="rotate(-90 102.3 140.6)">GND</text>
<text x="107" y="143">68uf</text>
<text x="110.7" y="140.5">C21</text>
<text x="120" y="141.8">100k</text>
<text x="141.9" y="143">R17</text>
<text x="148.4" y="143">4k7</text>
<text x="159.7" y="141.3">R27</text>
<text x="169.2" y="138.1">C23</text>
<text x="175.3" y="138.1">470uf</text>
<text x="267" y="141.8">J5</text>
<text x="136.3" y="145.6">NE5532</text>
<text x="153.3" y="145.6">R18</text>
<text x="162.9" y="144.5">C24</text>
<text x="203.9" y="144.3">VCC</text>
<text x="261.1" y="146.9">S</text>
<text x="261.1" y="144.4">SN</text>
<text x="261.1" y="149.5">TN</text>
<text x="107.5" y="150.7">C22</text>
<text x="107.7" y="155.7">68uf</text>
<text x="132.7" y="154.5">GND</text>
<text x="154" y="150.7">1k</text>
<text x="163.7" y="152.1">68uf</text>
<text x="170.8" y="151.9">GND</text>
<text x="203.7" y="155.8">+</text>
<text x="207.2" y="153.2">U5B</text>
<text x="228.4" y="155.7">100</text>
<text x="245.8" y="153.3" transform="rotate(-90 245.8 153.3)">GND</text>
<text x="261.1" y="152">T</text>
<text x="261.1" y="154.6">RN</text>
<text x="34.4" y="156.3">PWR_FLAG</text>
<text x="48.4" y="156.3">PWR_FLAG</text>
<text x="104.7" y="160.8">GND</text>
<text x="206.4" y="156.6" transform="rotate(-90 206.4 156.6)">V+</text>
<text x="228.2" y="160.3">R28</text>
<text x="235.3" y="157.2">C25</text>
<text x="241.3" y="157.2">470uf</text>
<text x="261.1" y="157.1">R</text>
<text x="261.5" y="159.6">JACK_TRS_6PINS</text>
<text x="37.5" y="167.3">VCC</text>
<text x="207.5" y="164.6">NE5532</text>
<text x="213" y="162.1">R19</text>
<text x="219.5" y="162.1">4k7</text>
<text x="224.4" y="164.6">R20</text>
<text x="232.7" y="163.5">C26</text>
<text x="51.4" y="168.4">GND</text>
<text x="203.8" y="173.5">GND</text>
<text x="225.1" y="169.7">1k</text>
<text x="233.5" y="171.1">68uf</text>
<text x="240.6" y="171">GND</text>
</g>
<g font-size="1.8" fill="#008400">
<text x="124.7" y="21.1">C29</text>
<text x="120.9" y="93.5">C33</text>
<text x="143.7" y="93.5">C34</text>
</g>
<g font-size="1.8" fill="#840000">
<text x="46.5" y="27.9">3</text>
<text x="50.5" y="25.5" transform="rotate(-90 50.5 25.5)">8</text>
<text x="129.1" y="26.7">3</text>
<text x="133.1" y="24.2" transform="rotate(-90 133.1 24.2)">8</text>
<text x="141.8" y="29.2">1</text>
<text x="46.5" y="33">2</text>
<text x="59.2" y="30.5">1</text>
<text x="129.1" y="31.7">2</text>
<text x="133.1" y="35.7" transform="rotate(-90 133.1 35.7)">4</text>
<text x="259.9" y="33">1</text>
<text x="259.9" y="30.5">4</text>
<text x="259.9" y="35.6">5</text>
<text x="22.4" y="41.9">1</text>
<text x="22.4" y="39.4">4</text>
<text x="50.5" y="36.9" transform="rotate(-90 50.5 36.9)">4</text>
<text x="259.9" y="38.1">2</text>
<text x="259.9" y="40.6">6</text>
<text x="22.4" y="47">2</text>
<text x="22.4" y="44.4">5</text>
<text x="200.2" y="45.7">5</text>
<text x="204.2" y="43.3" transform="rotate(-90 204.2 43.3)">8</text>
<text x="259.9" y="43.2">3</text>
<text x="22.4" y="52.1">3</text>
<text x="22.4" y="49.5">6</text>
<text x="200.2" y="50.8">6</text>
<text x="212.9" y="48.3">7</text>
<text x="204.2" y="54.7" transform="rotate(-90 204.2 54.7)">4</text>
<text x="46.5" y="63.5">5</text>
<text x="50.5" y="61.1" transform="rotate(-90 50.5 61.1)">8</text>
<text x="129.1" y="63.5">3</text>
<text x="133.1" y="61.1" transform="rotate(-90 133.1 61.1)">8</text>
<text x="46.5" y="68.6">6</text>
<text x="59.2" y="66">7</text>
<text x="129.1" y="68.6">2</text>
<text x="141.8" y="66">1</text>
<text x="259.9" y="69.8">1</text>
<text x="259.9" y="67.3">4</text>
<text x="50.5" y="72.5" transform="rotate(-90 50.5 72.5)">4</text>
<text x="133.1" y="72.5" transform="rotate(-90 133.1 72.5)">4</text>
<text x="259.9" y="74.9">2</text>
<text x="259.9" y="72.4">5</text>
<text x="259.9" y="77.5">6</text>
<text x="200.2" y="82.5">5</text>
<text x="204.2" y="80.1" transform="rotate(-90 204.2 80.1)">8</text>
<text x="259.9" y="80">3</text>
<text x="200.2" y="87.6">6</text>
<text x="212.9" y="85.1">7</text>
<text x="204.2" y="91.5" transform="rotate(-90 204.2 91.5)">4</text>
<text x="130.3" y="99.1">3</text>
<text x="134.4" y="96.6" transform="rotate(-90 134.4 96.6)">8</text>
<text x="143" y="101.6">1</text>
<text x="130.3" y="104.1">2</text>
<text x="258.6" y="106.7">1</text>
<text x="258.6" y="104.1">4</text>
<text x="134.4" y="108" transform="rotate(-90 134.4 108)">4</text>
<text x="258.6" y="111.8">2</text>
<text x="258.6" y="109.2">5</text>
<text x="201.4" y="118.1">5</text>
<text x="205.5" y="115.7" transform="rotate(-90 205.5 115.7)">8</text>
<text x="258.6" y="116.8">3</text>
<text x="258.6" y="114.3">6</text>
<text x="201.4" y="123.2">6</text>
<text x="214.1" y="120.6">7</text>
<text x="205.5" y="127.1" transform="rotate(-90 205.5 127.1)">4</text>
<text x="130.3" y="135.9">3</text>
<text x="134.4" y="133.4" transform="rotate(-90 134.4 133.4)">8</text>
<text x="130.3" y="141">2</text>
<text x="143" y="138.4">1</text>
<text x="258.6" y="143.5">4</text>
<text x="134.4" y="144.9" transform="rotate(-90 134.4 144.9)">4</text>
<text x="258.6" y="146">1</text>
<text x="258.6" y="148.6">5</text>
<text x="201.4" y="154.9">5</text>
<text x="205.5" y="152.5" transform="rotate(-90 205.5 152.5)">8</text>
<text x="258.6" y="151.1">2</text>
<text x="258.6" y="153.7">6</text>
<text x="201.4" y="160">6</text>
<text x="214.1" y="157.5">7</text>
<text x="258.6" y="156.2">3</text>
<text x="205.5" y="163.9" transform="rotate(-90 205.5 163.9)">4</text>
</g>
<g font-size="1.4" fill="#840000">
<text x="112.6" y="24.1">1</text>
<text x="112.6" y="29.2">3</text>
<text x="121.5" y="26.7">2</text>
<text x="112.6" y="34.3">4</text>
<text x="112.6" y="39.4">6</text>
<text x="121.5" y="36.8">5</text>
<text x="112.6" y="61">1</text>
<text x="121.5" y="63.5">2</text>
<text x="112.6" y="66">3</text>
<text x="112.6" y="71.1">4</text>
<text x="112.6" y="76.2">6</text>
<text x="121.5" y="73.7">5</text>
<text x="113.9" y="96.5">1</text>
<text x="113.9" y="101.6">3</text>
<text x="122.8" y="99.1">2</text>
<text x="113.9" y="106.7">4</text>
<text x="113.9" y="111.8">6</text>
<text x="122.8" y="109.2">5</text>
<text x="113.9" y="133.3">1</text>
<text x="122.8" y="135.9">2</text>
<text x="113.9" y="138.4">3</text>
<text x="113.9" y="143.5">4</text>
<text x="113.9" y="148.6">6</text>
<text x="122.8" y="146">5</text>
</g>
<g font-size="1.1" fill="#840000">
<text x="114.7" y="24.8">H</text>
<text x="114.7" y="29.8">L</text>
<text x="114.7" y="34.9">H</text>
<text x="114.7" y="40">L</text>
<text x="114.7" y="61.6">H</text>
<text x="114.7" y="71.7">H</text>
<text x="114.7" y="66.7">L</text>
<text x="114.7" y="76.8">L</text>
<text x="116" y="97.1">H</text>
<text x="116" y="107.3">H</text>
<text x="116" y="102.2">L</text>
<text x="116" y="112.4">L</text>
<text x="116" y="134">H</text>
<text x="116" y="139.1">L</text>
<text x="116" y="144.1">H</text>
<text x="116" y="149.2">L</text>
</g>
</svg>
